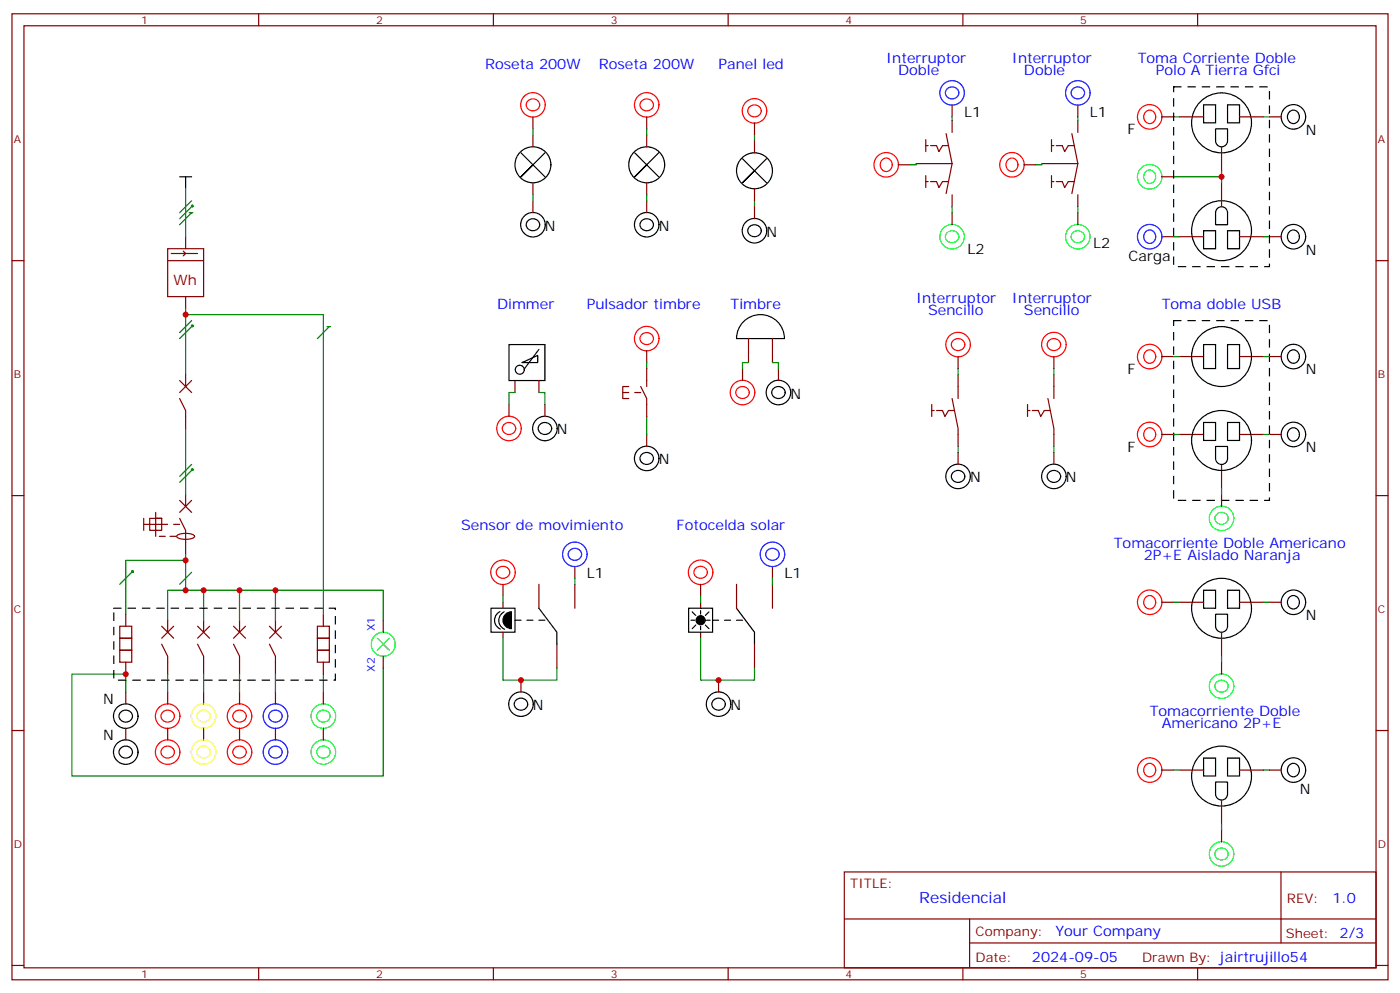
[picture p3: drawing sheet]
<svg xmlns="http://www.w3.org/2000/svg" width="412mm" height="292mm" viewBox="0 0 412 292" stroke-linecap="round" stroke-linejoin="round" font-family="sans-serif">
<g fill="none" stroke="#870000" stroke-width=".35">
<path d="M3.5 4.1h405.4v284.3h-405.4zM7.1 7.6h398.2v277.3h-398.2zM76.2 4.1v3.5M145.3 4.1v3.5M214.5 4.1v3.5M283.6 4.1v3.5M352.8 4.1v3.5M157 34.4v3.5M157 39.7v3.5M190.5 34.4v3.5M190.5 39.7v3.5M222.2 36.2v3.5"/>
<path d="M278.7 39.3l1.8 8.9M280.5 30.9v3.5M280.5 35.5v3.5M315.7 39.3l1.8 8.9M317.5 30.9v3.5M317.5 35.5v3.5M342.2 34.4h3.5M347.5 34.4h7M365.1 34.4h7.1M373.9 34.4h3.6M157 53.8v3.5M157 59.1v3.5"/>
<path d="M190.5 53.8v3.5M190.5 59.1v3.5M222.2 41.5v3.5M222.2 55.6v3.5M264.6 48.5h3.5M269.9 48.2h10.6M272.7 42.9h.7M272.7 41.1v3.5M272.7 51.7v3.5M272.7 53.4h.7M274.1 42.9h1.8l.7 1.7 1-1.7h1.8M274.1 53.4h1.8l.7 1.8 1-1.8h1.8"/>
<path d="M280.5 48.2l-1.8 8.8M280.5 57.3v3.6M301.6 48.5h3.6M306.9 48.2h10.6M309.7 42.9h.7M309.7 53.4h.7M309.7 41.1v3.5M309.7 51.7v3.5M311.1 42.9h1.8l.7 1.7 1.1-1.7h1.7M311.1 53.4h1.8l.7 1.8 1.1-1.8h1.7M317.5 48.2l-1.8 8.8M317.5 57.3v3.6"/>
<path d="M342.2 52h3.5M359.8 43.2v7.1M359.8 53.8v7.1M3.5 76.7h3.6M49.4 73.2h10.6v14.1h-10.6zM49.4 76.7h10.6M50.4 74.6h7.8M54 73.9l.7 .7-.7 .7M54.7 69.7v3.5M222.2 60.9v3.5M280.5 62.6v3.5M317.5 62.6v3.5"/>
<path d="M342.2 69.7h3.5M347.5 69.7h7M365.1 69.7h7.1M373.9 69.7h3.6M405.3 76.7h3.6M54.7 87.3v3.5M220.5 99.7v7M227.5 99.7v7M52.9 117.3l1.8 3.5v5.3M52.9 112l3.5 3.5M54.7 110.2v3.6M56.4 112l-3.5 3.5"/>
<path d="M149.9 119.1v3.5M151.7 112v3.5M158.7 112v3.5M160.5 119.1v3.5M183.4 115.5h1.8M185.2 113.8h-1.8v3.5h1.8M187 115.5h1.7M188.7 113.8l1.8 3.5v5.3M190.5 103.2v3.5M190.5 108.5v5.3M218.7 108.5v3.5M229.3 108.5v3.5"/>
<path d="M274.5 119.1v3.5M280.5 117.3l1.7 8.8v5.3M282.2 105v3.5M282.2 110.2v7.1M302.7 119.1v3.5M308.7 117.3l1.7 8.8v5.3M310.4 105v3.5M310.4 110.2v7.1M342.2 105h3.5M347.5 105h7M365.1 105h7.1M373.9 105h3.6"/>
<path d="M190.5 127.9v3.5M274.5 120.8h.7M275.9 120.8h1.7l.7 1.8 1.1-1.8h1.8M282.2 133.2v3.5M302.7 120.8h.7M304.1 120.8h1.8l.7 1.8 1-1.8h1.8M310.4 133.2v3.5M342.2 127.9h3.5M347.5 127.9h7M359.8 136.7v7.1M365.1 127.9h7.1M373.9 127.9h3.6"/>
<path d="M3.5 145.9h3.6M42.3 154.3h7.1M42.3 152.6v3.5M45.9 150.8v1.8M46.9 157.9h1.8M47.6 152.6v3.5h-3.5v-3.5h3.5h-1.7v5.3M50.1 157.9h1.8M51.2 154.3h1.7M52.1 157.6a5.3 5.3 0 0 1 5.1 0l.1 .3a4.2 4.2 0 0 1-4.5 .6l-.7-.4zM52.9 152.6l1.8 3.5v7.1M52.9 147.3l3.5 3.5M54.7 145.5v3.5"/>
<path d="M56.4 147.3l-3.5 3.5M359.8 145.5v3.5M405.3 145.9h3.6M148.2 172v3.5M148.2 177.3v1.7M158.7 172v7M169.3 166.7v3.5M169.3 172v7M206.4 172v3.5M206.4 177.3v1.7M217 172v7M227.5 166.7v3.5"/>
<path d="M227.5 172v7M342.2 177.3h3.5M347.5 177.3h7M365.1 177.3h7.1M373.9 177.3h3.6M35.3 187.9h3.5v3.5h-3.5zM35.3 184.3h3.5v3.6h-3.5zM35.3 191.4h3.5v3.5h-3.5zM37 180.8v3.5M37 194.9v3.5M47.6 189.6l1.8 3.5v5.3M47.6 184.3l3.6 3.6"/>
<path d="M49.4 182.6v3.5M51.2 184.3l-3.6 3.6M58.2 189.6l1.8 3.5v5.3M58.2 184.3l3.5 3.6M60 182.6v3.5M61.7 184.3l-3.5 3.6M68.8 189.6l1.8 3.5v5.3M68.8 184.3l3.5 3.6M70.6 182.6v3.5M72.3 184.3l-3.5 3.6M79.4 189.6l1.7 3.5v5.3M79.4 184.3l3.5 3.6"/>
<path d="M81.1 182.6v3.5M82.9 184.3l-3.5 3.6M93.5 187.9h3.5v3.5h-3.5zM93.5 184.3h3.5v3.6h-3.5zM93.5 191.4h3.5v3.5h-3.5zM95.2 180.8v3.5M95.2 194.9v3.5M112.9 182.6v3.5M112.9 193.1v3.6M148.2 186.1v1.8M164 189.6v7.1M206.4 186.1v1.8"/>
<path d="M222.2 189.6v7.1M359.8 186.1v7M359.8 194.9v3.5M3.5 215h3.6M37 203.7v3.6M37 214.3v3.5M49.4 203.7v3.6M49.4 214.3v3.5M60 203.7v3.6M60 214.3v3.5M70.6 203.7v3.6M70.6 214.3v3.5"/>
<path d="M81.1 203.7v3.6M81.1 214.3v3.5M95.2 203.7v3.6M95.2 214.3v3.5M153.5 200.2v3.5M211.7 200.2v3.5M405.3 215h3.6M342.2 226.7h3.5M347.5 226.7h7M359.8 235.5v7M365.1 226.7h7.1M373.9 226.7h3.6"/>
<path d="M248.7 256.6h156.6v28.3h-156.6zM359.8 244.3v3.5M377.3 256.7v20.8M248.7 270.5h156.5M285.6 277.5h119.6M285.6 270.5v14.1M3.5 284.2h3.6M76.2 284.9v3.5M145.3 284.9v3.5M214.5 284.9v3.5M283.6 284.9v3.5M352.8 284.9v3.5"/>
<path d="M405.3 284.2h3.6"/>
</g>
<g fill="none" stroke="#000" stroke-width=".35">
<path d="M354.5 30.9h3.6v5.3h-3.6zM358.1 37.9h3.5v3.6a1.76 1.76 0 0 1-1.8 1.7 1.76 1.76 0 0 1-1.7-1.7zM361.6 30.9h3.5v5.3h-3.5zM379.8 33a1.9 1.9 0 0 1 2.8 .4 1.9 1.9 0 0 1-.7 2.7 1.91 1.91 0 0 1-2.4-.6 1.91 1.91 0 0 1 .3-2.5zM52.9 52h3.5M54.7 52v3.6M153.5 45l3.5 3.5M157 48.5l-3.5 3.5 3.5-3.5 3.5 3.5M160.5 45l-3.5 3.5M187 45l3.5 3.5M190.5 48.5l-3.5 3.5 3.5-3.5 3.5 3.5M194 45l-3.5 3.5"/>
<path d="M218.7 46.7l3.5 3.6M222.2 50.3l-3.5 3.5 3.5-3.5 3.6 3.5M225.8 46.7l-3.6 3.6M155.6 64.9a1.85 1.85 0 0 1 2.8 0 1.85 1.85 0 0 1-.4 2.8 1.85 1.85 0 0 1-2.4-.3 1.85 1.85 0 0 1 0-2.5zM189.1 64.9a1.85 1.85 0 0 1 2.8 0 1.85 1.85 0 0 1-.4 2.8 1.85 1.85 0 0 1-2.4-.3 1.85 1.85 0 0 1 0-2.5zM220.8 66.7a1.85 1.85 0 0 1 2.9 0 1.85 1.85 0 0 1-.4 2.7 1.85 1.85 0 0 1-2.5-.3 1.85 1.85 0 0 1 0-2.4zM354.5 67.9h3.6v5.3h-3.6zM358.6 61.4a1.76 1.76 0 0 1 1.9-.4 1.76 1.76 0 0 1 1.1 1.6v3.5h-3.5v-3.5zM361.6 67.9h3.5v5.3h-3.5zM379.8 68.3a1.9 1.9 0 0 1 2.8 .3 1.9 1.9 0 0 1-.7 2.8 1.91 1.91 0 0 1-2.4-.6 1.91 1.91 0 0 1 .3-2.5zM218.7 95a7.1 7.1 0 0 1 7.8-2 7.1 7.1 0 0 1 4.6 6.7h-14.1a7 7 0 0 1 1.7-4.7zM149.9 101.4h10.6v10.6h-10.6z"/>
<path d="M153.8 106.7l4.6-2.1v2.1zM158.7 102.8l-4.2 5.7M227.9 114.3a1.85 1.85 0 0 1 2.8 0 1.85 1.85 0 0 1-.4 2.8 1.85 1.85 0 0 1-2.4-.4 1.85 1.85 0 0 1 0-2.4zM354.5 101.4h3.6v7.1h-3.6zM361.6 101.4h3.5v7.1h-3.5zM379.8 103.5a1.9 1.9 0 0 1 2.8 .4 1.9 1.9 0 0 1-.7 2.8 1.91 1.91 0 0 1-2.4-.7 1.91 1.91 0 0 1 .3-2.5zM159.1 124.9a1.85 1.85 0 0 1 2.8 0 1.85 1.85 0 0 1-.4 2.7 1.85 1.85 0 0 1-2.4-.3 1.85 1.85 0 0 1 0-2.4zM189.1 133.7a1.85 1.85 0 0 1 2.8 0 1.85 1.85 0 0 1-.4 2.8 1.85 1.85 0 0 1-2.4-.4 1.85 1.85 0 0 1 0-2.4zM280.8 139a1.85 1.85 0 0 1 2.8 0 1.85 1.85 0 0 1-.4 2.8 1.85 1.85 0 0 1-2.4-.4 1.85 1.85 0 0 1 0-2.4zM309 139a1.85 1.85 0 0 1 2.8 0 1.85 1.85 0 0 1-.4 2.8 1.85 1.85 0 0 1-2.4-.4 1.85 1.85 0 0 1 0-2.4zM354.5 124.4h3.6v5.2h-3.6zM358.1 131.4h3.5v3.5a1.76 1.76 0 0 1-1.8 1.8 1.76 1.76 0 0 1-1.7-1.8z"/>
<path d="M361.6 124.4h3.5v5.2h-3.5zM379.8 126.5a1.9 1.9 0 0 1 2.8 .3 1.9 1.9 0 0 1-.7 2.8 1.91 1.91 0 0 1-2.4-.6 1.91 1.91 0 0 1 .3-2.5zM144.6 179h7.1v7.1h-7.1zM158.7 179l5.3 7.1v3.5M202.8 179h7.1v7.1h-7.1zM206.4 179.7v1.1M217 179l5.2 7.1v3.5M354.5 173.7h3.6v5.3h-3.6zM361.6 173.7h3.5v5.3h-3.5zM379.8 175.9a1.9 1.9 0 0 1 2.8 .3 1.9 1.9 0 0 1-.7 2.8 1.91 1.91 0 0 1-2.4-.7 1.91 1.91 0 0 1 .3-2.4zM147.3 180a2.81 2.81 0 0 0-1.6 2.6 2.81 2.81 0 0 0 1.7 2.6M148.5 180.1a2.81 2.81 0 0 0-1.6 2.6 2.81 2.81 0 0 0 1.7 2.5"/>
<path d="M149.1 180.6l1.5-.5v4.9a2.47 2.47 0 0 1-2.3-1.6 2.47 2.47 0 0 1 .8-2.8zM149.5 181.7l-.3 1.2 .6-1.3-.1 .8 .4-1.1-.2 .9 .2-.2 .3-1.2-.3 1.5 .2-1-.1 1.1v.3l.2-1.2-.1 1.3 .3-1.1-.3 1.1 .3-1.8v-.4l-.2 .9v-1.2l-.6 1.3 .4-1-.1 .8 .2-.6v-.3l-.3 .9 .2-1-.6 .9 .4-1-.3 .9 .2-.6-.4 .8 .2-.9-.2 .3v.2l.3-.4-.5 .4 .2-.5-.7 1.2 .8-.9-.5 .8-.2 .7 .8-1.3-.5 1.4 .6-1.1-.6 1.3 .2-1.1-.3 .6-.1 .8 .2 .3 .5-.9-.1 1.7 .4-1.8-.4 1.8 .5-2-.1 1.8 .3-1.5-.2 1.6 .2-1.4-.2 1.3 .2-.8v.9l.3-1.2-.4 1.9 .1-.4v.5l.1-.5v.4l-.2-.2-.2 .2v-1.1l-.3 .9v-1.5l-.2 .8-.2-1-.3 .9v-1.5l-.2 .6v-1l-.2 .7 .2-.8-.2 .5 .2-.7-.3 .8 .1-.2 .1 1.1v-1.1l-.1 .9-.1-.5-.1 .6 .1-.4v.9l.2-.6v.8l.2-.6-.1 .6v-.3l.3 .7 .1-.6-.1 .8 .2-.8 .1 .9 .1-.3v.3l1 .4M151.7 182.6h1.8M155.2 182.6h1.8M158.7 182.6h1.8M203.6 182.6h1M203.9 180.1l1.1 1.1M205 184l-1.1 1M206.4 184.3v1.1M206.4 182.5l-.2 .3-.2-.6-.2 .5v-.5v.4l.3-.7-.2 .6 .1-.5-.3 .3 .1-.5-.1 .3 .1-.3-.2 .5v-.5l-.3 1 .2-.4v.6l.2-.3-.2 .5 .2-.5-.1 .4h.2v-.5l-.1 .4h.1v-.2l-.2 .3 .2-.5-.1 .5-.4-.1 .5 .1 .1-.2-.1 .4 .3-.6-.1 .5-.3-.2-.1 .4 .1-.1 .2 .1 .2-.4-.1 .5 .3-.7-.3 .8v-.2l.6 .2 .7-.6 .1-.8-.4-.6-1-.2-.3 .3 .8-.2 .5 .5v.7l-.4 .8 .6-.8v-.8l-.7-.4-.3 .1 .3 1.4v-1.7l-.1 1.3 .3-1v1.4l.2-1-.5 1.3 .1-.3M207.8 184l1 1M208.1 182.6h1.1"/>
<path d="M208.8 180.1l-1 1.1M209.9 182.6h1.8M213.4 182.6h1.8M217 182.6h1.7M358.1 180.8h3.5v3.5a1.76 1.76 0 0 1-1.8 1.8 1.76 1.76 0 0 1-1.7-1.8zM35.6 209.5a1.85 1.85 0 0 1 2.8 0 1.85 1.85 0 0 1-.4 2.8 1.85 1.85 0 0 1-2.4-.3 1.85 1.85 0 0 1 0-2.5zM152.1 206a1.85 1.85 0 0 1 2.8 0 1.85 1.85 0 0 1-.4 2.8 1.85 1.85 0 0 1-2.5-.3 1.85 1.85 0 0 1 .1-2.5zM210.3 206a1.85 1.85 0 0 1 2.8 0 1.85 1.85 0 0 1-.4 2.8 1.85 1.85 0 0 1-2.5-.3 1.85 1.85 0 0 1 .1-2.5zM35.6 220.1a1.85 1.85 0 0 1 2.8 0 1.85 1.85 0 0 1-.4 2.8 1.85 1.85 0 0 1-2.4-.3 1.85 1.85 0 0 1 0-2.5zM354.5 223.1h3.6v5.3h-3.6zM358.1 230.2h3.5v3.5a1.76 1.76 0 0 1-1.8 1.8 1.76 1.76 0 0 1-1.7-1.8zM361.6 223.1h3.5v5.3h-3.5z"/>
<path d="M379.8 225.3a1.9 1.9 0 0 1 2.8 .3 1.9 1.9 0 0 1-.7 2.8 1.91 1.91 0 0 1-2.4-.7 1.91 1.91 0 0 1 .3-2.4z"/>
<circle cx="359.8" cy="36.2" r="8.8"/>
<circle cx="381" cy="34.4" r="3.6"/>
<circle cx="157" cy="48.5" r="5.3"/>
<circle cx="190.5" cy="48.5" r="5.3"/>
<circle cx="222.2" cy="50.3" r="5.3"/>
<circle cx="157" cy="66.1" r="3.6"/>
<circle cx="190.5" cy="66.1" r="3.6"/>
<circle cx="222.3" cy="67.9" r="3.6"/>
<circle cx="359.8" cy="67.9" r="8.8"/>
<circle cx="381" cy="69.7" r="3.6"/>
<circle cx="153.1" cy="108.8" r="1.32"/>
<circle cx="229.3" cy="115.5" r="3.6"/>
<circle cx="359.8" cy="105" r="8.8"/>
<circle cx="381" cy="105" r="3.6"/>
<circle cx="160.5" cy="126.1" r="3.6"/>
<circle cx="190.5" cy="134.9" r="3.6"/>
<circle cx="359.8" cy="129.6" r="8.8"/>
<circle cx="381" cy="127.9" r="3.6"/>
<circle cx="282.2" cy="140.2" r="3.6"/>
<circle cx="310.4" cy="140.2" r="3.6"/>
<circle cx="359.8" cy="179" r="8.8"/>
<circle cx="381" cy="177.3" r="3.6"/>
<circle cx="206.4" cy="182.6" r="1.32"/>
<circle cx="37" cy="210.8" r="3.6"/>
<circle cx="153.5" cy="207.3" r="3.6"/>
<circle cx="211.7" cy="207.3" r="3.6"/>
<circle cx="37" cy="221.4" r="3.6"/>
<circle cx="359.8" cy="228.4" r="8.8"/>
<circle cx="381" cy="226.7" r="3.6"/>
</g>
<g fill="none" stroke="#008700" stroke-width=".35">
<path d="M157 37.9v1.8M190.5 37.9v1.8M222.2 39.7v1.8M280.5 34.4v1.1M317.5 34.4v1.1M345.7 34.4h1.8M372.2 34.4h1.7M54.7 55.6v14.1M56.4 59.1l-3.5 3.5M157 57.3v1.8M190.5 57.3v1.8M222.2 59.1v1.8"/>
<path d="M269.9 48.2v.3h-1.8M306.9 48.2v.3h-1.7M345.7 52h14.1M359.8 50.3v3.5M55.7 62.6h1.1M56.4 60.9l-3.5 3.5M56.4 62.6l-3.5 3.5M56.5 60.7v-.2l.2 .1-.2 .2-.1-.3 .4-.1-.1 .5M56.8 60.4h-.2v.3M280.5 60.9v1.7M317.5 60.9v1.7M345.7 69.7h1.8"/>
<path d="M372.2 69.7h1.7M54.7 90.8v19.4M54.7 92.6h40.5v88.2M56.4 96.1l-3.5 3.6M56.4 94.4l-3.5 3.5M56.5 96v-.2l.2 .1-.2 .2-.1-.3 .4-.1-.1 .4M56.8 95.7h-.2v.2M96.3 96.1h1.1M97 96.1l-3.5 3.6M151.7 115.5h-1.8v3.6M158.7 115.5h1.8v3.6M190.5 106.7v1.8"/>
<path d="M220.5 106.7h-1.8v1.8M227.5 106.7h1.8v1.8M282.2 108.5v1.7M310.4 108.5v1.7M345.7 105h1.8M372.2 105h1.7M54.7 126.1v19.4M56.4 138.5l-3.5 3.5M56.4 136.7l-3.5 3.5M56.5 138.4v-.3l.2 .1-.2 .2-.1-.3 .4-.1-.1 .5M56.8 138.1l-.2-.1v.3M190.5 122.6v5.3"/>
<path d="M282.2 131.4v1.8M310.4 131.4v1.8M345.7 127.9h1.8M372.2 127.9h1.7M359.8 143.8v1.7M38.8 168.5l-3.5 3.5M38.8 168.3v-.2l.3 .1-.2 .2-.1-.3 .3-.1v.5M39.2 168h-.3v.3M54.7 163.2v10.5h26.4v8.9M54.7 173.7h-5.3v8.9M54.7 164.9h-17.7v15.9M56.4 168.5l-3.5 3.5"/>
<path d="M60 173.7v8.9M70.6 173.7v8.9M81.1 173.7h31.8v8.9M148.2 175.5v1.8M169.3 170.2v1.8M206.4 175.5v1.8M227.5 170.2v1.8M345.7 177.3h1.8M372.2 177.3h1.7M49.4 198.4v5.3M60 198.4v5.3M70.6 198.4v5.3"/>
<path d="M81.1 198.4v5.3M95.2 198.4v5.3M112.9 196.7v31.7h-91.7v-30h15.8v5.3M148.2 187.9v12.3h15.8v-3.5M206.4 187.9v12.3h15.8v-3.5M359.8 193.1v1.8M345.7 226.7h1.8M372.2 226.7h1.7M359.8 242.5v1.8"/>
</g>
<g fill="none" stroke="#f00" stroke-width=".35">
<path d="M155.6 29.6a1.85 1.85 0 0 1 2.8 0 1.85 1.85 0 0 1-.4 2.8 1.85 1.85 0 0 1-2.4-.3 1.85 1.85 0 0 1 0-2.5zM189.1 29.6a1.85 1.85 0 0 1 2.8 0 1.85 1.85 0 0 1-.4 2.8 1.85 1.85 0 0 1-2.4-.3 1.85 1.85 0 0 1 0-2.5zM220.8 31.4a1.85 1.85 0 0 1 2.9 0 1.85 1.85 0 0 1-.4 2.8 1.85 1.85 0 0 1-2.5-.4 1.85 1.85 0 0 1 0-2.4zM337.4 33a1.9 1.9 0 0 1 2.8 .4 1.9 1.9 0 0 1-.6 2.7 1.91 1.91 0 0 1-2.5-.6 1.91 1.91 0 0 1 .3-2.5zM259.8 47.1a1.9 1.9 0 0 1 2.8 .4 1.9 1.9 0 0 1-.7 2.7 1.91 1.91 0 0 1-2.4-.6 1.91 1.91 0 0 1 .3-2.5zM296.9 47.1a1.9 1.9 0 0 1 2.8 .4 1.9 1.9 0 0 1-.7 2.7 1.91 1.91 0 0 1-2.4-.6 1.91 1.91 0 0 1 .3-2.5zM189.1 98.4a1.85 1.85 0 0 1 2.8 0 1.85 1.85 0 0 1-.4 2.8 1.85 1.85 0 0 1-2.4-.3 1.85 1.85 0 0 1 0-2.5zM217.3 114.3a1.85 1.85 0 0 1 2.8 0 1.85 1.85 0 0 1-.4 2.8 1.85 1.85 0 0 1-2.4-.4 1.85 1.85 0 0 1 0-2.4zM280.8 100.2a1.85 1.85 0 0 1 2.8 0 1.85 1.85 0 0 1-.4 2.7 1.85 1.85 0 0 1-2.4-.3 1.85 1.85 0 0 1 0-2.4zM309 100.2a1.85 1.85 0 0 1 2.8 0 1.85 1.85 0 0 1-.4 2.7 1.85 1.85 0 0 1-2.4-.3 1.85 1.85 0 0 1 0-2.4zM337.4 103.5a1.9 1.9 0 0 1 2.8 .4 1.9 1.9 0 0 1-.6 2.8 1.91 1.91 0 0 1-2.5-.7 1.91 1.91 0 0 1 .3-2.5zM148.5 124.9a1.85 1.85 0 0 1 2.8 0 1.85 1.85 0 0 1-.4 2.7 1.85 1.85 0 0 1-2.4-.3 1.85 1.85 0 0 1 0-2.4z"/>
<path d="M337.4 126.5a1.9 1.9 0 0 1 2.8 .3 1.9 1.9 0 0 1-.6 2.8 1.91 1.91 0 0 1-2.5-.6 1.91 1.91 0 0 1 .3-2.5zM146.8 167.2a1.85 1.85 0 0 1 2.8 0 1.85 1.85 0 0 1-.4 2.8 1.85 1.85 0 0 1-2.5-.3 1.85 1.85 0 0 1 .1-2.5zM205 167.2a1.85 1.85 0 0 1 2.8 0 1.85 1.85 0 0 1-.4 2.8 1.85 1.85 0 0 1-2.5-.3 1.85 1.85 0 0 1 .1-2.5zM337.4 175.9a1.9 1.9 0 0 1 2.8 .3 1.9 1.9 0 0 1-.6 2.8 1.91 1.91 0 0 1-2.5-.7 1.91 1.91 0 0 1 .3-2.4zM48 209.5a1.85 1.85 0 0 1 2.8 0 1.85 1.85 0 0 1-.4 2.8 1.85 1.85 0 0 1-2.4-.3 1.85 1.85 0 0 1 0-2.5zM69.2 209.5a1.85 1.85 0 0 1 2.8 0 1.85 1.85 0 0 1-.4 2.8 1.85 1.85 0 0 1-2.5-.3 1.85 1.85 0 0 1 .1-2.5zM48 220.1a1.85 1.85 0 0 1 2.8 0 1.85 1.85 0 0 1-.4 2.8 1.85 1.85 0 0 1-2.4-.3 1.85 1.85 0 0 1 0-2.5zM69.2 220.1a1.85 1.85 0 0 1 2.8 0 1.85 1.85 0 0 1-.4 2.8 1.85 1.85 0 0 1-2.5-.3 1.85 1.85 0 0 1 .1-2.5zM337.4 225.3a1.9 1.9 0 0 1 2.8 .3 1.9 1.9 0 0 1-.6 2.8 1.91 1.91 0 0 1-2.5-.7 1.91 1.91 0 0 1 .3-2.4z"/>
<circle cx="157" cy="30.9" r="3.6"/>
<circle cx="190.5" cy="30.9" r="3.6"/>
<circle cx="222.3" cy="32.6" r="3.6"/>
<circle cx="338.7" cy="34.4" r="3.6"/>
<circle cx="261.1" cy="48.5" r="3.6"/>
<circle cx="298.1" cy="48.5" r="3.6"/>
<circle cx="190.5" cy="99.7" r="3.6"/>
<circle cx="218.7" cy="115.5" r="3.6"/>
<circle cx="282.2" cy="101.4" r="3.6"/>
<circle cx="310.4" cy="101.4" r="3.6"/>
<circle cx="338.7" cy="105" r="3.6"/>
<circle cx="149.9" cy="126.1" r="3.6"/>
<circle cx="338.7" cy="127.9" r="3.6"/>
<circle cx="148.2" cy="168.5" r="3.6"/>
<circle cx="206.4" cy="168.5" r="3.6"/>
<circle cx="338.7" cy="177.3" r="3.6"/>
<circle cx="49.4" cy="210.8" r="3.6"/>
<circle cx="70.6" cy="210.8" r="3.6"/>
<circle cx="49.4" cy="221.4" r="3.6"/>
<circle cx="70.6" cy="221.4" r="3.6"/>
<circle cx="338.7" cy="226.7" r="3.6"/>
</g>
<g fill="none" stroke="#ff0" stroke-width=".35">
<path d="M58.6 209.5a1.85 1.85 0 0 1 2.8 0 1.85 1.85 0 0 1-.4 2.8 1.85 1.85 0 0 1-2.5-.3 1.85 1.85 0 0 1 .1-2.5zM58.6 220.1a1.85 1.85 0 0 1 2.8 0 1.85 1.85 0 0 1-.4 2.8 1.85 1.85 0 0 1-2.5-.3 1.85 1.85 0 0 1 .1-2.5z"/>
<circle cx="60" cy="210.8" r="3.6"/>
<circle cx="60" cy="221.4" r="3.6"/>
</g>
<g fill="none" stroke="#00f" stroke-width=".35">
<path d="M279.1 26.1a1.85 1.85 0 0 1 2.8 0 1.85 1.85 0 0 1-.4 2.8 1.85 1.85 0 0 1-2.5-.3 1.85 1.85 0 0 1 .1-2.5zM316.1 26.1a1.85 1.85 0 0 1 2.8 0 1.85 1.85 0 0 1-.4 2.8 1.85 1.85 0 0 1-2.4-.3 1.85 1.85 0 0 1 0-2.5zM337.4 68.3a1.9 1.9 0 0 1 2.8 .3 1.9 1.9 0 0 1-.6 2.8 1.91 1.91 0 0 1-2.5-.6 1.91 1.91 0 0 1 .3-2.5zM167.9 161.9a1.85 1.85 0 0 1 2.8 0 1.85 1.85 0 0 1-.4 2.8 1.85 1.85 0 0 1-2.4-.3 1.85 1.85 0 0 1 0-2.5zM226.1 161.9a1.85 1.85 0 0 1 2.8 0 1.85 1.85 0 0 1-.4 2.8 1.85 1.85 0 0 1-2.4-.3 1.85 1.85 0 0 1 0-2.5zM79.7 209.5a1.85 1.85 0 0 1 2.8 0 1.85 1.85 0 0 1-.4 2.8 1.85 1.85 0 0 1-2.4-.3 1.85 1.85 0 0 1 0-2.5zM79.7 220.1a1.85 1.85 0 0 1 2.8 0 1.85 1.85 0 0 1-.4 2.8 1.85 1.85 0 0 1-2.4-.3 1.85 1.85 0 0 1 0-2.5z"/>
<circle cx="280.5" cy="27.3" r="3.6"/>
<circle cx="317.5" cy="27.3" r="3.6"/>
<circle cx="338.7" cy="69.7" r="3.6"/>
<circle cx="169.3" cy="163.2" r="3.6"/>
<circle cx="227.5" cy="163.2" r="3.6"/>
<circle cx="81.1" cy="210.8" r="3.6"/>
<circle cx="81.1" cy="221.4" r="3.6"/>
</g>
<g fill="none" stroke="#0f3" stroke-width=".35">
<path d="M337.4 50.6a1.9 1.9 0 0 1 2.8 .4 1.9 1.9 0 0 1-.6 2.7 1.91 1.91 0 0 1-2.5-.6 1.91 1.91 0 0 1 .3-2.5zM279.1 68.4a1.85 1.85 0 0 1 2.8 0 1.85 1.85 0 0 1-.4 2.8 1.85 1.85 0 0 1-2.5-.3 1.85 1.85 0 0 1 .1-2.5zM316.1 68.4a1.85 1.85 0 0 1 2.8 0 1.85 1.85 0 0 1-.4 2.8 1.85 1.85 0 0 1-2.4-.3 1.85 1.85 0 0 1 0-2.5zM358.4 151.3a1.85 1.85 0 0 1 2.8 0 1.85 1.85 0 0 1-.4 2.8 1.85 1.85 0 0 1-2.4-.3 1.85 1.85 0 0 1 0-2.5zM93.8 209.5a1.85 1.85 0 0 1 2.9 0 1.85 1.85 0 0 1-.4 2.8 1.85 1.85 0 0 1-2.5-.3 1.85 1.85 0 0 1 0-2.5zM358.4 200.7a1.85 1.85 0 0 1 2.8 0 1.85 1.85 0 0 1-.4 2.8 1.85 1.85 0 0 1-2.4-.3 1.85 1.85 0 0 1 0-2.5zM93.8 220.1a1.85 1.85 0 0 1 2.9 0 1.85 1.85 0 0 1-.4 2.8 1.85 1.85 0 0 1-2.5-.3 1.85 1.85 0 0 1 0-2.5zM358.4 250.1a1.85 1.85 0 0 1 2.8 0 1.85 1.85 0 0 1-.4 2.8 1.85 1.85 0 0 1-2.4-.3 1.85 1.85 0 0 1 0-2.5z"/>
<circle cx="338.7" cy="52" r="3.6"/>
<circle cx="280.5" cy="69.7" r="3.6"/>
<circle cx="317.5" cy="69.7" r="3.6"/>
<circle cx="359.8" cy="152.6" r="3.6"/>
<circle cx="95.3" cy="210.8" r="3.6"/>
<circle cx="359.8" cy="202" r="3.6"/>
<circle cx="95.3" cy="221.4" r="3.6"/>
<circle cx="359.8" cy="251.4" r="3.6"/>
</g>
<path d="M345.7 25.6h28.2v52.9h-28.2zM345.7 94.4h28.2v52.9h-28.2zM33.5 179h65.3v21.2h-65.3z" fill="none" stroke="#000" stroke-width=".35" stroke-dasharray="2.1 2.1"/>
<g fill="none" stroke="#0f0" stroke-width=".35">
<path d="M111.1 187.9l3.6 3.5M114.7 187.9l-3.6 3.5"/>
<circle cx="112.9" cy="189.6" r="3.5"/>
</g>
<g fill="#c00">
<circle cx="70.6" cy="173.7" r=".88"/>
<circle cx="54.7" cy="173.7" r=".88"/>
<circle cx="60" cy="173.7" r=".88"/>
<circle cx="54.7" cy="164.9" r=".88"/>
<circle cx="54.7" cy="92.6" r=".88"/>
<circle cx="359.8" cy="52" r=".88"/>
<circle cx="153.5" cy="200.2" r=".88"/>
<circle cx="81.1" cy="173.7" r=".88"/>
<circle cx="37" cy="198.4" r=".88"/>
<circle cx="211.7" cy="200.2" r=".88"/>
</g>
<text font-size="4.6" fill="#00f" x="270.8" y="265.7">Residencial</text>
<g font-size="4.2" fill="#00f">
<text x="142.9" y="20.3">Roseta 200W</text>
<text x="176.4" y="20.3">Roseta 200W</text>
<text x="211.7" y="20.3">Panel led</text>
<text x="261.1" y="18.5">Interruptor</text>
<text x="264.6" y="22">Doble</text>
<text x="298.1" y="18.5">Interruptor</text>
<text x="301.6" y="22">Doble</text>
<text x="335.1" y="18.5">Toma Corriente Doble</text>
<text x="340.4" y="22">Polo A Tierra Gfci</text>
<text x="269.9" y="89.1">Interruptor</text>
<text x="298.1" y="89.1">Interruptor</text>
<text x="146.4" y="90.8">Dimmer</text>
<text x="172.9" y="90.8">Pulsador timbre</text>
<text x="215.2" y="90.8">Timbre</text>
<text x="273.4" y="92.6">Sencillo</text>
<text x="301.6" y="92.6">Sencillo</text>
<text x="342.2" y="90.8">Toma doble USB</text>
<text x="135.8" y="156.1">Sensor de movimiento</text>
<text x="199.3" y="156.1">Fotocelda solar</text>
<text x="328.1" y="161.4">Tomacorriente Doble Americano</text>
<text x="336.9" y="164.9">2P+E Aislado Naranja</text>
<text x="338.7" y="210.8">Tomacorriente Doble</text>
<text x="342.2" y="214.3">Americano 2P+E</text>
<text x="392.5" y="265.9">1.0</text>
<text x="310.9" y="275.5">Your Company</text>
<text x="304" y="283.3">2024-09-05</text>
</g>
<g font-size="4.2">
<text x="284" y="34.4">L1</text>
<text x="321" y="34.4">L1</text>
<text x="332.2" y="39.6">F</text>
<text x="384.7" y="39.7">N</text>
<text x="160.5" y="67.9">N</text>
<text x="194" y="67.9">N</text>
<text x="225.8" y="69.7">N</text>
<text x="285" y="74.9">L2</text>
<text x="322" y="73.1">L2</text>
<text x="332.4" y="76.7">Carga</text>
<text x="384.7" y="74.9">N</text>
<text x="332.2" y="110.1">F</text>
<text x="384.7" y="110.2">N</text>
<text x="232.8" y="117.3">N</text>
<text x="164" y="127.9">N</text>
<text x="194" y="136.7">N</text>
<text x="332.2" y="133.1">F</text>
<text x="384.7" y="133.1">N</text>
<text x="285.8" y="142">N</text>
<text x="314" y="142">N</text>
<text x="172.9" y="170.2">L1</text>
<text x="231.1" y="170.2">L1</text>
<text x="384.7" y="182.5">N</text>
<text x="30.3" y="207.2">N</text>
<text x="157" y="209">N</text>
<text x="215.2" y="209">N</text>
<text x="30.3" y="217.7">N</text>
<text x="382.9" y="233.7">N</text>
</g>
<text font-size="4.2" fill="#800" x="51.2" y="83.8">Wh</text>
<g font-size="3.9" fill="#800">
<text x="250.5" y="261.2">TITLE:</text>
<text x="379.1" y="265.9">REV:</text>
<text x="287.4" y="275.4">Company:</text>
<text x="378.7" y="276">Sheet: 2/3</text>
<text x="287.4" y="283.1">Date:</text>
<text x="336.4" y="283.2">Drawn By: jairtrujillo54</text>
</g>
<g font-size="3.2" fill="#800">
<text x="41.6" y="7.1">1</text>
<text x="110.8" y="7.1">2</text>
<text x="179.9" y="7.1">3</text>
<text x="249.1" y="7.1">4</text>
<text x="318.2" y="7.1">5</text>
<text x="4.1" y="42.2">A</text>
<text x="405.9" y="42.2">A</text>
<text x="4.1" y="111.3">B</text>
<text x="405.9" y="111.3">B</text>
<text x="4.1" y="180.4">C</text>
<text x="405.9" y="180.4">C</text>
<text x="4.1" y="249.6">D</text>
<text x="405.9" y="249.6">D</text>
<text x="41.6" y="287.9">1</text>
<text x="110.8" y="287.9">2</text>
<text x="179.9" y="287.9">3</text>
<text x="249.1" y="287.9">4</text>
<text x="318.2" y="287.9">5</text>
</g>
<g font-size="3.2" fill="#00f">
<text x="110.4" y="185.7" transform="rotate(-90 110.4 185.7)">X1</text>
<text x="110.4" y="197.7" transform="rotate(-90 110.4 197.7)">X2</text>
</g>
</svg>
